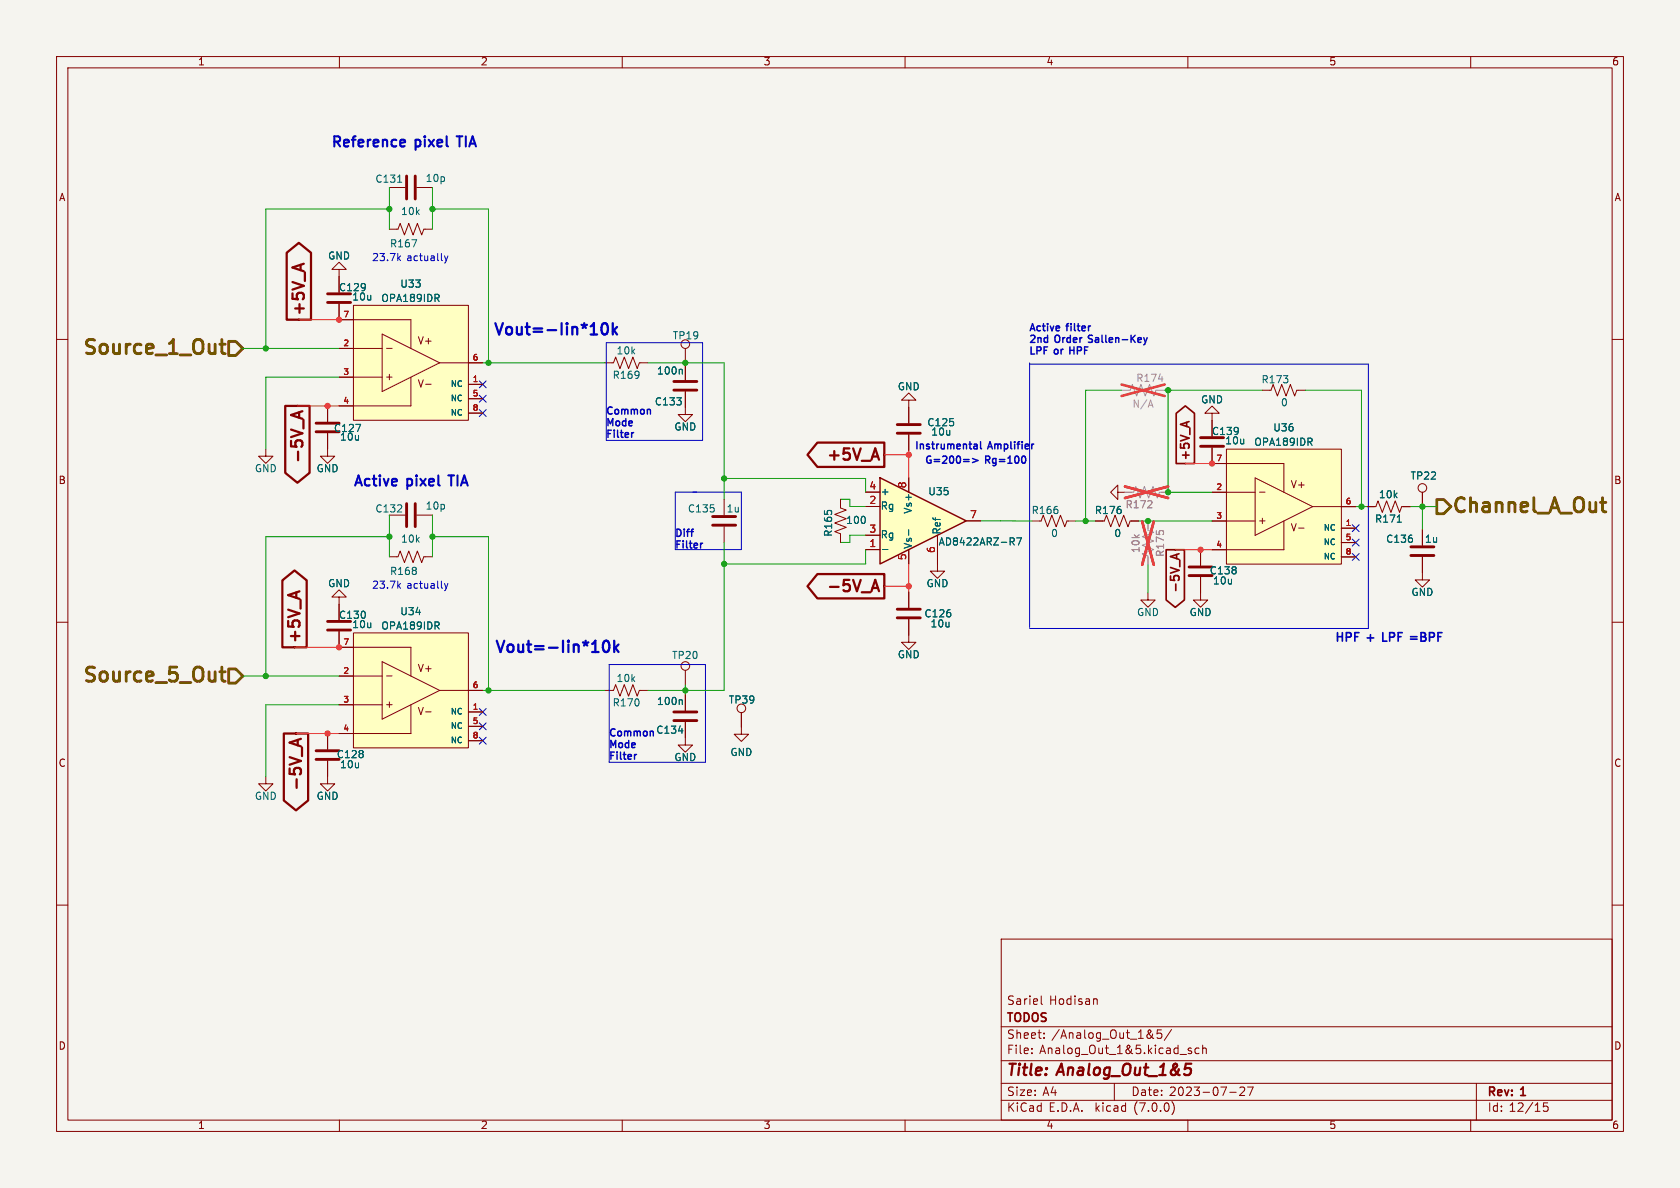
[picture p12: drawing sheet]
<svg xmlns="http://www.w3.org/2000/svg" width="297mm" height="210mm" viewBox="0 0 297 210" stroke-linecap="round" stroke-linejoin="round" font-family="sans-serif">
<path d="M0 0h297v210h-297z" fill="#f5f4ef" stroke="#f5f4ef" stroke-width=".18"/>
<g fill="none" stroke="#840000" stroke-width=".18">
<path d="M10 10h277v190h-277zM12 12h273v186h-273zM60 10v2M110 10v2M160 10v2M210 10v2M260 10v2M68.8 33.1h2.8M73.7 33.1h2.8M10 60h2M59.9 47.6h1.3l-1.3-1.2-1.2 1.2h1.2v4.1M59.9 53.7v2.8h12.7v5.1"/>
<path d="M62.5 54h20.3v20.3h-20.3zM67.6 59.1l10.1 5-10.1 5.1zM68.8 40.5h1.6l.3-1 .8 2 .8-2 .7 2 .8-2 .7 2 .4-1h1.6M285 60h2M47 79.4v1.2h1.3l-1.3 1.3-1.3-1.3h1.3M57.9 76.6v4h1.3l-1.3 1.3-1.3-1.3h1.3M57.9 71.8v2.7M59.9 66.7h7.7M59.9 61.6h7.7M68.4 61.6h.9M72.6 66.7v5.1h-12.7M75.2 67.9h1"/>
<path d="M77.7 64.1h7.6M82.8 67.9h2.5M82.8 70.5h2.5M82.8 73h2.5M106.9 64.1h1.6l.3-1 .8 2.1 .8-2.1 .7 2.1 .8-2.1 .7 2.1 .4-1.1h1.6M121.2 69.2v4.1h1.2l-1.2 1.2-1.3-1.2h1.3M121.2 61.6v2.5M121.2 64.4v2.8M160.7 70.7h1.2l-1.2-1.2-1.3 1.2h1.3v4.1M160.7 76.8v2.8M214.3 73.1h1.2l-1.2-1.3-1.3 1.3h1.3v4M214.3 79.1v2.8h12.7v5.1"/>
<path d="M216.8 79.4h20.3v20.3h-20.3zM223.2 69h1.5l.4-1 .7 2 .8-2 .8 2 .7-2 .8 2 .4-1h1.5M68.8 98.4h1.6l.3-1 .8 2 .8-2 .7 2 .8-2 .7 2 .4-1h1.6M68.8 91.1h2.8M73.7 91.1h2.8M148.6 88.3v1.5l1 .4-2 .7 2 .8-2 .8 2 .7-2 .8 1 .4v1.5M165.7 99.7v1.3h1.3l-1.3 1.2-1.2-1.2h1.2M182.5 92.1h1.5l.4-1 .8 2 .8-2 .7 2 .8-2 .7 2 .4-1h1.5M193.7 92.1h1.5l.4-1 .8 2 .7-2 .8 2 .8-2 .7 2 .4-1h1.5M197.6 87v-1.2l-1.3 1.2 1.3 1.3v-1.3h1.3M212.2 97.2v2.8M214.3 92.1h7.6"/>
<path d="M214.3 87h7.6M221.9 84.5l10.2 5.1-10.2 5zM222.7 87h.9M227 92.1v5.1h-12.7M229.6 93.4h.9M232.1 89.6h7.6M237.1 93.4h2.6M237.1 95.9h2.6M237.1 98.5h2.6M241.7 89.6h1.5l.4-1.1 .8 2.1 .7-2.1 .8 2.1 .8-2.1 .7 2.1 .4-1h1.5M251.5 98.5v4h1.2l-1.2 1.3-1.3-1.3h1.3M251.5 87v2.6"/>
<path d="M251.5 93.6v2.8M10 110h2M59.9 105.5h1.3l-1.3-1.2-1.2 1.2h1.2v4.1M59.9 111.6v2.8h12.7v5.1M59.9 119.5h7.7M62.5 111.9h20.3v20.3h-20.3zM67.6 117l10.1 5-10.1 5.1zM68.4 119.5h.9M160.7 109.5v4h1.2l-1.2 1.3-1.3-1.3h1.3M160.7 104.6v2.8M202.9 104.8v1.3h1.3l-1.3 1.2-1.2-1.2h1.2M212.2 102v4.1h1.3l-1.3 1.2-1.2-1.2h1.2"/>
<path d="M285 110h2M47 137.3v1.3h1.3l-1.3 1.2-1.3-1.2h1.3M57.9 134.5v4.1h1.3l-1.3 1.2-1.3-1.2h1.3M57.9 129.7v2.8M59.9 124.6h7.7M72.6 124.6v5.1h-12.7M75.2 125.8h1M77.7 122h7.6M82.8 125.9h2.5M82.8 128.4h2.5M82.8 130.9h2.5M106.9 122h1.6l.3-1 .8 2.1 .8-2.1 .7 2.1 .8-2.1 .7 2.1 .4-1.1h1.6"/>
<path d="M131.1 126v3.8h1.2l-1.2 1.3-1.3-1.3h1.3M10 160h2M285 160h2M177 166h108v32h-108zM184.1 176.1v1.2l.2 .3M193.5 176.6h.3l.2 .2v.8M60 198v2M110 198v2M160 198v2M177 194.5h108M177 191.5h108M177 187.5h108"/>
<path d="M177 181.5h108M182.4 186.1v.2M182.4 185.3v.2M184.6 183.4v.2M184.6 182.6v.2M197 191.5v3M203.5 183.3l.5 .3M203.8 182.8l-.1 .3M205.3 182.1h-.7l-.1 .7 .3-.2 .5 .1 .1 .2-.1 .5-.2 .2-.6-.2M207.1 182l-1.3 1.9M207.2 194.8a1.74 1.74 0 0 1 0 2.2M210 198v2"/>
<path d="M210.1 185.7l.5 .1 .1 .2-.2 .3-.5-.1M210.1 185.3h.5M212 185.3h-.5l-.2 .2v.5l.1 .2h.6M212.6 185.4l.2-.1h.4l.1 1M212.6 184.8v1.5M217.4 193.1h1.1M219.2 192.3l.6-.1 .2 .1v.3l-.9 1.1h.9M220.5 192.2h1l-.6 1.5M260 198v2M261 191.5v6.5M273.6 195h-.7l-.1 .7 .2-.2 .5 .1 .2 .2-.1 .5-.2 .2-.6-.2"/>
<circle cx="121.2" cy="60.8" r=".76"/>
<circle cx="251.5" cy="86.3" r=".76"/>
<circle cx="131.1" cy="125.2" r=".76"/>
</g>
<g fill="none" stroke="#840000" stroke-width=".51">
<path d="M71.9 31.1v4.1M73.4 31.1v4.1M57.9 51.9h4.1M57.9 53.5h4.1M55.9 74.8h4M55.9 76.3h4M119.1 69h4.1M119.1 67.4h4.1M158.6 75.1h4.1M158.6 76.6h4.1M212.2 77.4h4.1M212.2 78.9h4.1"/>
<path d="M71.9 89v4.1M73.4 89v4.1M249.4 98.2h4.1M249.4 96.7h4.1M57.9 109.9h4.1M57.9 111.4h4.1M158.6 107.7h4.1M158.6 109.2h4.1M210.2 100.2h4.1M210.2 101.8h4.1M55.9 132.7h4M55.9 134.2h4"/>
</g>
<g fill="#ffffc2" stroke="#ffffc2" stroke-width=".18">
<path d="M62.5 54h20.3v20.3h-20.3z"/>
<path d="M216.8 79.4h20.3v20.3h-20.3z"/>
<path d="M62.5 111.9h20.3v20.3h-20.3z"/>
</g>
<path d="M70.3 32.2h.7M77.2 52.7l.4 .6M77.6 52.1v.5M120.4 65.3l.2 .2v.6M231.5 78.1l.5 .6M231.9 77.6v.4M247 92.3h.7M77.2 110.6l.4 .6M77.6 110.1v.4" fill="none" stroke="#006464" stroke-width=".18"/>
<path d="M198.3 69h1.5l.4-1 .7 2 .8-2 .8 2 .7-2 .8 2 .4-1h1.5M203.1 71.6h.6M203.4 70.7l.4 1.3M198.9 87h1.5l.4-1 .7 2 .8-2 .8 2 .7-2 .8 2 .4-1h1.5M202.9 92.2v1.5l1.1 .4-2.1 .8 2.1 .7-2.1 .8 2.1 .8-2.1 .7 1 .4v1.5" fill="none" stroke="#9c9b98" stroke-width=".18"/>
<path d="M198.3 68l7.6 2M205.9 68l-7.6 2M198.9 86l7.6 2M201.9 92.2l2.1 7.6M204 92.2l-2.1 7.6M206.5 86l-7.6 2" fill="none" stroke="#eb3a3d" stroke-width=".46"/>
<path d="M155.6 84.5l15.2 7.6-15.2 7.6z" fill="#ffffc2"/>
<path d="M155.6 84.5l15.2 7.6-15.2 7.6z" fill="none" stroke="#840000" stroke-width=".25"/>
<g fill="none" stroke="#840000" stroke-width=".18">
<path d="M59.9 53.7v2.8h2.6M59.9 48.9v2.8M57.9 71.8v2.7M57.9 76.6v2.8M59.9 61.6h2.6M59.9 66.7h2.6M59.9 71.8h2.6M82.8 67.9h2.5M82.8 70.5h2.5M82.8 64.1h2.5M82.8 73h2.5M121.2 64.4v2.8"/>
<path d="M121.2 69.2v2.8M160.7 72v2.8M160.7 76.8v2.8M214.3 74.3v2.8M214.3 79.1v2.8h2.5M128 88.3v2.8M128 93.1v2.8M148.6 88.3v1.2M148.6 94.6v1.3M153 97.2h2.6M153 89.5h2.6M153 94.6h2.6"/>
<path d="M153 87h2.6M160.7 84.5v2.5M160.7 97.2v2.5M165.7 94.6v5.1M170.8 92.1h2.6M193.7 92.1h1.3M200.1 92.1h1.2M212.2 97.2v2.8M214.3 92.1h2.5M214.3 87h2.5M214.3 97.2h2.5M237.1 89.6h2.6"/>
<path d="M237.1 93.4h2.6M237.1 95.9h2.6M237.1 98.5h2.6M241.7 89.6h1.3M248.1 89.6h1.2M251.5 87v2.6M251.5 93.6v2.8M251.5 98.5v2.7M59.9 106.8v2.8M59.9 111.6v2.8h2.6M59.9 119.5h2.6M121.2 118.5v2.5"/>
<path d="M160.7 104.6v2.8M160.7 109.5v2.8M212.2 102v2.8M57.9 129.7v2.8M57.9 134.5v2.8M59.9 124.6h2.6M59.9 129.7h2.6M82.8 125.9h2.5M82.8 128.4h2.5M82.8 122h2.5M82.8 130.9h2.5M121.2 127.6v4.1h1.2l-1.2 1.3-1.3-1.3h1.3"/>
<path d="M121.2 122.8v2.8M131.1 126v2.5"/>
<circle cx="121.2" cy="117.7" r=".76"/>
</g>
<g fill="none" stroke="#006464" stroke-width=".18">
<path d="M77.2 52.7l.4 .6M77.6 52.1v.5M120.4 65.3l.2 .2v.6M231.5 78.1l.5 .6M231.9 77.6v.4M156 97.1h1M160.6 93.6v1M178.9 95.7l.4 .7M179.2 95.1l.1 .2-.1 .4M179.7 95.1h.9l-.6 1.3M247 92.3h.7M77.2 110.6l.4 .6"/>
<path d="M77.6 110.1v.4M120.4 123.7l.2 .2v.6"/>
</g>
<path d="M126 92.8h4M126 91.3h4M119.1 127.4h4.1M119.1 125.9h4.1" fill="none" stroke="#840000" stroke-width=".51"/>
<path d="M38.9 60.8h.9M39.2 60v2.2l.1 .2 .5 .1M40.4 60.3h1.3l1.2 1.3-1.2 1.2h-1.3zM254 88.3h1.2l1.3 1.3-1.3 1.2h-1.2zM38.9 118.8h.9M39.2 117.9v2.2l.1 .2 .5 .1M40.4 118.3h1.3l1.2 1.2-1.2 1.3h-1.3z" fill="none" stroke="#725600" stroke-width=".5"/>
<g fill="none" stroke="#840000" stroke-width=".4">
<path d="M50.7 44.7l2.1-1.8 2.2 1.8v11.8h-4.3zM50.4 71.8h4.3v11.8l-2.1 1.7-2.2-1.7zM52.9 72.9v.9M53.5 72.7l-2 .7 2 .6M144.5 78.2h11.8v4.3h-11.8l-1.7-2.1zM154.7 79.3l.7 2M154.3 80.7h.9M49.9 102.6l2.2-1.8 2.1 1.8v11.8h-4.3zM144.5 101.5h11.8v4.3h-11.8l-1.7-2.2zM154.1 104.5l.6-2 .7 2M154.3 103.9h.9M50.2 129.7h4.3v11.8l-2.2 1.8-2.1-1.8z"/>
<path d="M52.6 130.8v1M53.2 130.6l-2 .7 2 .6"/>
</g>
<path d="M207.9 73.1l1.6-1.3 1.7 1.3v8.8h-3.3zM206.2 97.2h3.2v8.9l-1.6 1.3-1.6-1.3zM208 98v.7M208.4 97.9l-1.5 .5 1.5 .5" fill="none" stroke="#840000" stroke-width=".3"/>
<path d="M106.6 57.2a.47 .47 0 0 1 .8 .3 1.03 1.03 0 0 1-.6 1.6 1.33 1.33 0 0 1-.2-1.9zM108.3 57.1v2M108.5 58.4l.6 .7M109.1 57.8l-.8 .8M106.8 113.5a.48 .48 0 0 1 .5-.2 .48 .48 0 0 1 .3 .3 1.03 1.03 0 0 1-.5 1.7 1.22 1.22 0 0 1-.3-1.8zM108.6 113.3v2M108.8 114.5l.5 .8M109.3 113.9l-.7 .8" fill="none" stroke="#0000c2" stroke-width=".4"/>
<path d="M71.5 24.8l.1 .3-.8 .2M80.7 24.1h1M79.3 84h1" fill="none" stroke="#0000c2" stroke-width=".36"/>
<g fill="none" stroke="#0000c2" stroke-width=".18">
<path d="M70.4 45.6l.4 .5M70.8 45.2l-.5 .5M78.6 45.2l.3 .9M78.9 46.1l-.3 .4M79.2 45.2l-.3 .9M107.2 60.6h17v17.3h-17zM182 64.2v46.7M182 64.4h59.9v46.7h-59.9M119.4 87h11.7v10.2h-11.7zM70.4 103.5l.4 .5M70.8 103.1l-.5 .5M78.6 103.1l.3 .9"/>
<path d="M78.9 104l-.3 .4M79.2 103.1l-.3 .9M107.7 117.5h17v17.2h-17z"/>
</g>
<path d="M202.8 59.7l-.3 .8M173.3 78.1v1.1l.2 .2M171.9 81l1 .4-1 .4M181.2 80.7l.1 .4-.1 .7" fill="none" stroke="#0000c2" stroke-width=".25"/>
<g fill="none" stroke="#009600" stroke-width=".18">
<path d="M68.8 33.1v7.4M68.8 37h-21.8v24.6M76.5 37h9.9v27.1M76.5 33.1v7.4M42.9 61.6h17M59.9 66.7h-12.9v12.7M85.3 64.1h21.6M114.6 64.1h13.4v24.2M121.2 64.1v.3M198.3 69h-6.4v23.1M205.9 69h17.3M206.5 69v18h7.8"/>
<path d="M230.8 69h9.9v20.6M68.8 91.1v7.3M68.8 94.9h-21.8v24.6M76.5 94.9h9.9v27.1M76.5 91.1v7.3M128 95.9v26.1h-13.4M128 84.6h25v2.4M148.6 88.3h1.6v1.2h2.8M153 97.2v2.5h-25M153 94.6h-2.8v1.3h-1.6M173.4 92.1h9.1M190.1 92.1h3.6"/>
<path d="M201.3 92.1h13M202.9 92.1v.1M202.9 99.8v5M239.7 89.6h2M249.3 89.6h4.7M251.5 89.6v4M42.9 119.5h17M59.9 124.6h-12.9v12.7M85.3 122h21.6M121.2 121v1.8"/>
</g>
<path d="M52.8 56.5h7.1M52.6 71.8h7.3M160.7 79.6v4.9M156.3 80.4h4.4M160.7 99.7v4.9M207.8 97.2h6.5M209.5 81.9h4.8M52.1 114.4h7.8M156.3 103.6h4.4M52.3 129.7h7.6" fill="none" stroke="#ff2e17" stroke-width=".18"/>
<g fill="none" stroke="#000084" stroke-width=".18">
<path d="M84.7 69.9l1.3 1.2M84.7 72.4l1.3 1.2M84.7 67.3l1.3 1.3M86 69.9l-1.3 1.2M86 72.4l-1.3 1.2M86 67.3l-1.3 1.3M239.1 92.8l1.2 1.2M239.1 95.3l1.2 1.2M239.1 97.8l1.2 1.3M240.3 92.8l-1.2 1.2M240.3 95.3l-1.2 1.2M240.3 97.8l-1.2 1.3"/>
<path d="M84.7 127.8l1.3 1.2M84.7 125.2l1.3 1.3M84.7 130.3l1.3 1.2M86 127.8l-1.3 1.2M86 125.2l-1.3 1.3M86 130.3l-1.3 1.2"/>
</g>
<path d="M198.9 87h1.3M202.9 92.2v1.3M202.9 98.6v1.2M205.2 87h1.3" fill="none" stroke="#9c9b98" stroke-width=".18"/>
<path d="M198.9 86l7.6 2M201.9 92.2l2.1 7.6M204 92.2l-2.1 7.6M206.5 86l-7.6 2" fill="none" stroke="#eb3a3d" stroke-width=".46"/>
<g fill="#009600" stroke="#009600" stroke-width=".18">
<circle cx="76.5" cy="37" r=".46"/>
<circle cx="47" cy="61.6" r=".46"/>
<circle cx="76.5" cy="94.9" r=".46"/>
<circle cx="68.8" cy="37" r=".46"/>
<circle cx="121.2" cy="122" r=".46"/>
<circle cx="86.4" cy="122" r=".46"/>
<circle cx="128" cy="99.7" r=".46"/>
<circle cx="128" cy="84.6" r=".46"/>
<circle cx="121.2" cy="64.1" r=".46"/>
<circle cx="86.4" cy="64.1" r=".46"/>
<circle cx="191.9" cy="92.1" r=".46"/>
<circle cx="202.9" cy="92.1" r=".46"/>
<circle cx="206.5" cy="69" r=".46"/>
<circle cx="47" cy="119.5" r=".46"/>
<circle cx="68.8" cy="94.9" r=".46"/>
<circle cx="206.5" cy="87" r=".46"/>
<circle cx="240.7" cy="89.6" r=".46"/>
<circle cx="251.5" cy="89.6" r=".46"/>
</g>
<g fill="#ff2e17" stroke="#ff2e17" stroke-width=".18">
<circle cx="59.9" cy="56.5" r=".46"/>
<circle cx="57.9" cy="71.8" r=".46"/>
<circle cx="59.9" cy="114.4" r=".46"/>
<circle cx="57.9" cy="129.7" r=".46"/>
<circle cx="214.3" cy="81.9" r=".46"/>
<circle cx="212.2" cy="97.2" r=".46"/>
<circle cx="160.7" cy="80.4" r=".46"/>
<circle cx="160.7" cy="103.6" r=".46"/>
</g>
<g font-size="3.5" fill="#725600">
<text x="14.1" y="63.5">Source_1_Out</text>
<text x="256.9" y="91.4">Channel_A_Out</text>
<text x="14.1" y="121.4">Source_5_Out</text>
</g>
<g font-size="2.8" fill="#840000">
<text x="54.5" y="55.8" transform="rotate(-90 54.5 55.8)">+5V_A</text>
<text x="54.2" y="82.4" transform="rotate(-90 54.2 82.4)">-5V_A</text>
<text x="145.7" y="82">+5V_A</text>
<text x="145.7" y="105.3">-5V_A</text>
<text x="53.7" y="113.7" transform="rotate(-90 53.7 113.7)">+5V_A</text>
<text x="54" y="140.4" transform="rotate(-90 54 140.4)">-5V_A</text>
<text x="178" y="190.8">Title:</text>
<text x="187.1" y="190.8">Analog_Out_1&amp;5</text>
</g>
<g font-size="2.8" fill="#0000c2">
<text x="87.4" y="59.6">Vout=-Iin*10k</text>
<text x="87.6" y="115.7">Vout=-Iin*10k</text>
</g>
<g font-size="2.5" fill="#0000c2">
<text x="58.7" y="26.3">Reference</text>
<text x="73.6" y="26.3">pixel</text>
<text x="81.6" y="26.3">TIA</text>
<text x="62.6" y="86.2">Active</text>
<text x="72.1" y="86.2">pixel</text>
<text x="80.2" y="86.2">TIA</text>
</g>
<g font-size="2.1" fill="#840000">
<text x="210.8" y="81.4" transform="rotate(-90 210.8 81.4)">+5V_A</text>
<text x="209" y="105.2" transform="rotate(-90 209 105.2)">-5V_A</text>
<text x="178" y="177.9">Sariel</text>
<text x="185.5" y="177.9">Hodisan</text>
<text x="178" y="183.9">Sheet:</text>
<text x="178" y="181.1">TODOS</text>
<text x="185.9" y="183.9">/Analog_Out_1&amp;5/</text>
<text x="178" y="186.6">File:</text>
<text x="183.8" y="186.6">Analog_Out_1&amp;5.kicad_sch</text>
<text x="178" y="196.8">KiCad</text>
<text x="178" y="194">Size:</text>
<text x="184.3" y="194">A4</text>
<text x="185.4" y="196.8">E.D.A.</text>
<text x="193.7" y="196.8">kicad</text>
<text x="200" y="194">Date:</text>
<text x="200.6" y="196.8">(7.0.0)</text>
<text x="206.7" y="194">2023-07-27</text>
<text x="263" y="194.2">Rev:</text>
<text x="263" y="196.8">Id: 12/15</text>
<text x="269" y="194.2">1</text>
</g>
<g font-size="2.1" fill="#0000c2">
<text x="236.1" y="113.7">HPF</text>
<text x="241.8" y="113.7">+</text>
<text x="245" y="113.7">LPF =BPF</text>
</g>
<g font-size="1.8" fill="#840000">
<text x="35" y="11.8">1</text>
<text x="85" y="11.8">2</text>
<text x="135" y="11.8">3</text>
<text x="185" y="11.8">4</text>
<text x="235" y="11.8">5</text>
<text x="285" y="11.8">6</text>
<text x="10.4" y="35.8">A</text>
<text x="285.4" y="35.8">A</text>
<text x="73.8" y="61.2">V+</text>
<text x="68" y="67.5">+</text>
<text x="73.8" y="68.8">V-</text>
<text x="10.3" y="85.8">B</text>
<text x="228.1" y="86.6">V+</text>
<text x="285.3" y="85.8">B</text>
<text x="222.3" y="92.9">+</text>
<text x="228.1" y="94.2">V-</text>
<text x="73.8" y="119.1">V+</text>
<text x="68" y="125.4">+</text>
<text x="73.8" y="126.7">V-</text>
<text x="10.3" y="135.8">C</text>
<text x="285.3" y="135.8">C</text>
<text x="10.3" y="185.8">D</text>
<text x="285.3" y="185.8">D</text>
<text x="35" y="199.8">1</text>
<text x="85" y="199.8">2</text>
<text x="135" y="199.8">3</text>
<text x="185" y="199.8">4</text>
<text x="235" y="199.8">5</text>
<text x="285" y="199.8">6</text>
</g>
<g font-size="1.8" fill="#006464">
<text x="66.3" y="32.6">C131</text>
<text x="75.2" y="32.4">10p</text>
<text x="70.8" y="38.3">10k</text>
<text x="57.9" y="46.2">GND</text>
<text x="68.9" y="44">R167</text>
<text x="59.9" y="51.8">C129</text>
<text x="62.2" y="53.4">10u</text>
<text x="67.3" y="53.7">OPA189IDR</text>
<text x="70.7" y="51.1">U33</text>
<text x="108.9" y="62.9">10k</text>
<text x="118.9" y="60.3">TP19</text>
<text x="108.3" y="67.2">R169</text>
<text x="115.7" y="71.9">C133</text>
<text x="116.1" y="66.5">100n</text>
<text x="158.7" y="69.3">GND</text>
<text x="212.3" y="71.6">GND</text>
<text x="223" y="68">R173</text>
<text x="59" y="76.6">C127</text>
<text x="119.2" y="76.4">GND</text>
<text x="163.9" y="75.6">C125</text>
<text x="164.6" y="77.3">10u</text>
<text x="214.2" y="77.2">C139</text>
<text x="225" y="76.5">U36</text>
<text x="226.4" y="72.1">0</text>
<text x="45" y="83.8">GND</text>
<text x="55.9" y="83.8">GND</text>
<text x="60.1" y="78.2">10u</text>
<text x="216.5" y="78.8">10u</text>
<text x="221.7" y="79.1">OPA189IDR</text>
<text x="155.7" y="87.8">+</text>
<text x="164.1" y="87.8">U35</text>
<text x="243.7" y="88.4">10k</text>
<text x="249.3" y="85.1">TP22</text>
<text x="66.3" y="90.9">C132</text>
<text x="75.2" y="90.4">10p</text>
<text x="121.5" y="90.9">C135</text>
<text x="128.4" y="90.9">1u</text>
<text x="147.4" y="94.9" transform="rotate(-90 147.4 94.9)">R165</text>
<text x="149.5" y="92.9">100</text>
<text x="155.7" y="90.4">Rg</text>
<text x="155.7" y="95.4">Rg</text>
<text x="161.5" y="90.9" transform="rotate(-90 161.5 90.9)">Vs+</text>
<text x="166.6" y="94.5" transform="rotate(-90 166.6 94.5)">Ref</text>
<text x="182.3" y="91.1">R166</text>
<text x="185.8" y="95.2">0</text>
<text x="193.5" y="91.1">R176</text>
<text x="196.9" y="95.2">0</text>
<text x="243" y="92.7">R171</text>
<text x="68.9" y="101.9">R168</text>
<text x="70.8" y="96.2">10k</text>
<text x="161.5" y="97" transform="rotate(-90 161.5 97)">Vs-</text>
<text x="165.9" y="96.7">AD8422ARZ-R7</text>
<text x="213.8" y="101.8">C138</text>
<text x="245" y="96.2">C136</text>
<text x="251.8" y="96.2">1u</text>
<text x="57.9" y="104.1">GND</text>
<text x="163.7" y="104.1">GND</text>
<text x="214.4" y="103.6">10u</text>
<text x="249.5" y="105.6">GND</text>
<text x="59.9" y="109.7">C130</text>
<text x="62.2" y="111.3">10u</text>
<text x="67.3" y="111.6">OPA189IDR</text>
<text x="70.7" y="109">U34</text>
<text x="163.4" y="109.4">C126</text>
<text x="164.4" y="111.2">10u</text>
<text x="200.9" y="109.2">GND</text>
<text x="210.2" y="109.2">GND</text>
<text x="118.8" y="116.8">TP20</text>
<text x="158.7" y="116.6">GND</text>
<text x="108.3" y="125.2">R170</text>
<text x="108.9" y="120.8">10k</text>
<text x="116.1" y="124.9">100n</text>
<text x="128.8" y="124.7">TP39</text>
<text x="116" y="130">C134</text>
<text x="59.5" y="134.3">C128</text>
<text x="60.1" y="136.1">10u</text>
<text x="119.2" y="134.8">GND</text>
<text x="129.1" y="133.9">GND</text>
<text x="45" y="141.7">GND</text>
<text x="55.9" y="141.7">GND</text>
</g>
<g font-size="1.8" fill="#0000c2">
<text x="65.8" y="46.4">23.7k</text>
<text x="71.9" y="46.4">actually</text>
<text x="182" y="58.8">Active</text>
<text x="188.7" y="58.8">filter</text>
<text x="182" y="60.8">2nd</text>
<text x="182" y="62.9">LPF or</text>
<text x="186.6" y="60.8">Order</text>
<text x="189.6" y="62.9">HPF</text>
<text x="192.9" y="60.8">Sallen-Key</text>
<text x="107.2" y="73.5">Common</text>
<text x="107.2" y="75.5">Mode</text>
<text x="107.2" y="77.6">Filter</text>
<text x="161.8" y="79.6">Instrumental</text>
<text x="163.6" y="82.2">G=200=&gt;</text>
<text x="174.3" y="82.2">Rg=100</text>
<text x="174.9" y="79.6">Amplifier</text>
<text x="119.4" y="95.1">Diff</text>
<text x="119.4" y="97.2">Filter</text>
<text x="65.8" y="104.3">23.7k</text>
<text x="71.9" y="104.3">actually</text>
<text x="107.7" y="130.4">Common C134</text>
<text x="107.7" y="132.4">Mode</text>
<text x="107.7" y="134.5">Filter</text>
</g>
<g font-size="1.8" fill="#939391">
<text x="200.8" y="67.8">R174</text>
<text x="198.9" y="90.1">R172</text>
<text x="201.7" y="97.8" transform="rotate(-90 201.7 97.8)">10k</text>
<text x="206.1" y="98.5" transform="rotate(-90 206.1 98.5)">R175</text>
</g>
<text font-size="1.8" fill="#9c9b98" x="200.1" y="72.4">N/A</text>
<g font-size="1.8" fill="#a90000">
<text x="153.6" y="89.3">2</text>
<text x="153.6" y="86.7">4</text>
<text x="160.4" y="86.4" transform="rotate(-90 160.4 86.4)">8</text>
<text x="153.6" y="94.4">3</text>
<text x="171.4" y="91.8">7</text>
<text x="153.6" y="96.9">1</text>
<text x="160.4" y="99.1" transform="rotate(-90 160.4 99.1)">5</text>
<text x="165.5" y="97.8" transform="rotate(-90 165.5 97.8)">6</text>
</g>
<g font-size="1.4" fill="#a90000">
<text x="60.6" y="56.3">7</text>
<text x="60.6" y="61.3">2</text>
<text x="83.5" y="63.9">6</text>
<text x="60.6" y="66.4">3</text>
<text x="60.6" y="71.5">4</text>
<text x="83.5" y="67.7">1</text>
<text x="83.5" y="70.2">5</text>
<text x="83.5" y="72.8">8</text>
<text x="215" y="81.7">7</text>
<text x="215" y="86.8">2</text>
<text x="237.8" y="89.3">6</text>
<text x="215" y="91.8">3</text>
<text x="237.8" y="93.1">1</text>
<text x="237.8" y="95.7">5</text>
<text x="215" y="96.9">4</text>
<text x="237.8" y="98.2">8</text>
<text x="60.6" y="119.3">2</text>
<text x="60.6" y="114.2">7</text>
<text x="60.6" y="124.3">3</text>
<text x="83.5" y="125.6">1</text>
<text x="83.5" y="121.8">6</text>
<text x="60.6" y="129.4">4</text>
<text x="83.5" y="128.1">5</text>
<text x="83.5" y="130.7">8</text>
</g>
<g font-size="1.4" fill="#006464">
<text x="79.5" y="68.6">NC</text>
<text x="79.5" y="71.2">NC</text>
<text x="79.5" y="73.7">NC</text>
<text x="233.9" y="94.1">NC</text>
<text x="233.9" y="96.6">NC</text>
<text x="233.9" y="99.1">NC</text>
<text x="79.5" y="126.6">NC</text>
<text x="79.5" y="129.1">NC</text>
<text x="79.5" y="131.6">NC</text>
</g>
</svg>
